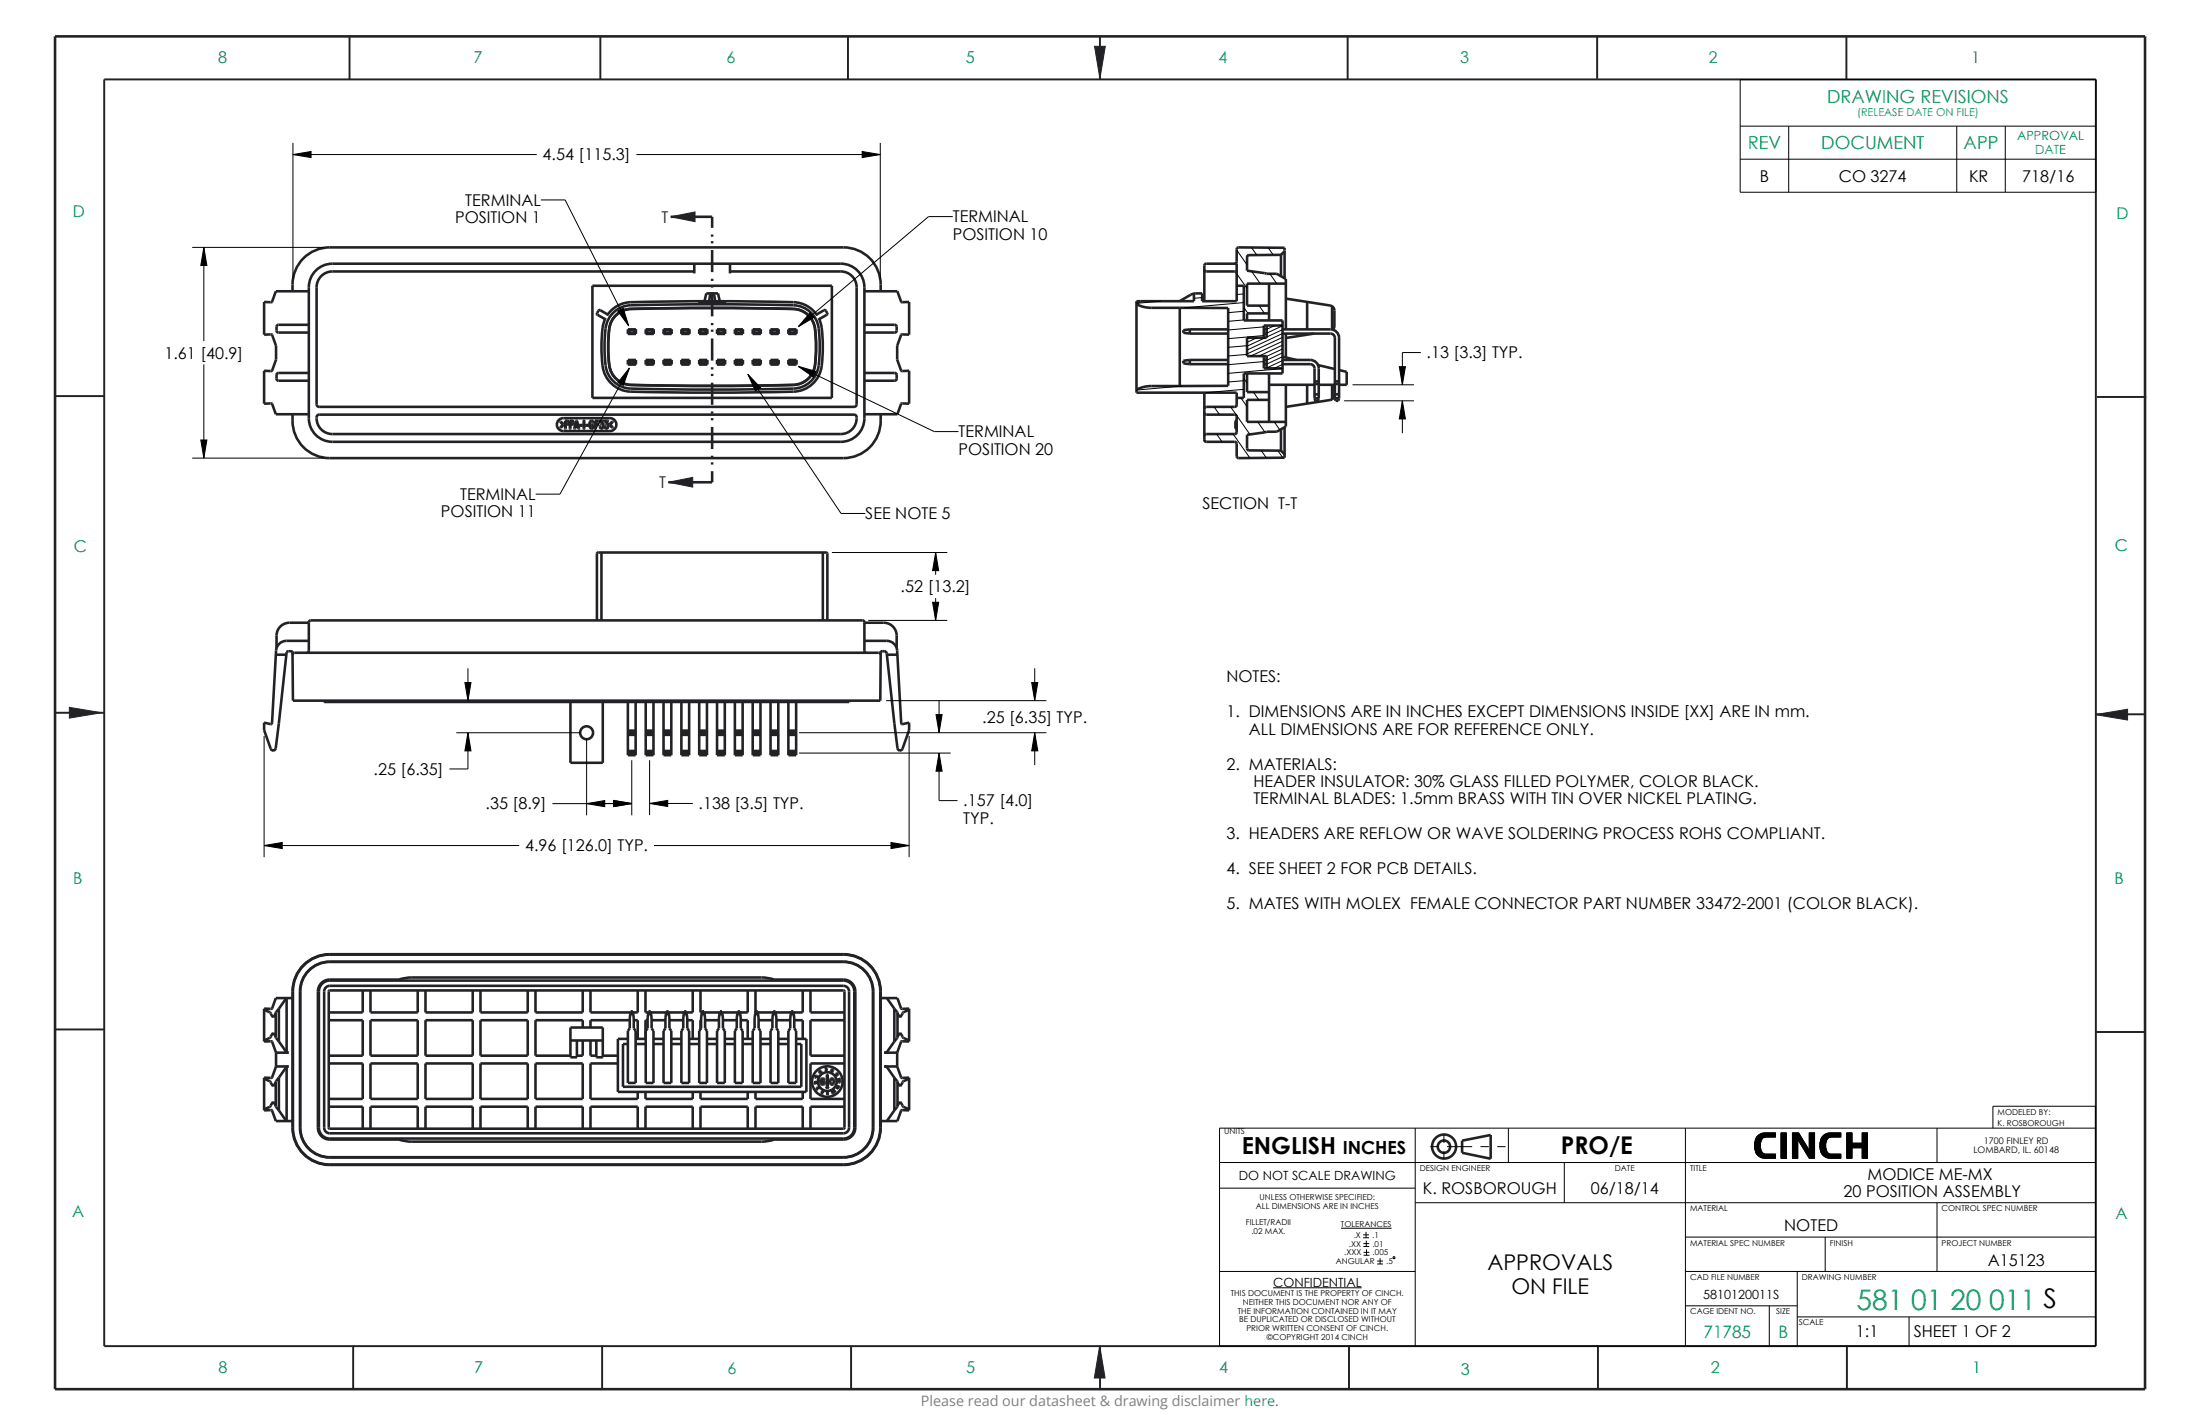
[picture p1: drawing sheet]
<svg xmlns="http://www.w3.org/2000/svg" width="432mm" height="279mm" viewBox="0 0 432 279" stroke-linecap="round" stroke-linejoin="round" font-family="sans-serif">
<path d="M131.2 94.6l4.8-.9v1.9z" fill="#222226"/>
<path d="M131.2 94.6l4.8-.9v1.9z" fill="none" stroke="#222226" stroke-width=".2"/>
<path d="M131.7 42.5l4.7-.9v1.9z" fill="#222226"/>
<path d="M131.7 42.5l4.7-.9v1.9z" fill="none" stroke="#222226" stroke-width=".2"/>
<g fill="none" stroke="#222226" stroke-width=".51">
<path d="M131.7 42.5h8.1v2.2M139.8 46v.4M139.8 47.3v.4M139.8 49v4.4M139.8 54.7v.4M139.8 56v.4M139.8 57.7v4.4M139.8 63.4v.4M139.8 64.7v.4M139.8 66.4v4.4M139.8 72.1v.4M139.8 73.4v.4"/>
<path d="M139.8 75.1v4.3M139.8 92.5v2.1h-8.6M139.8 80.7v.5M139.8 82v.5M139.8 83.8v4.3M139.8 89.4v.4M139.8 90.7v.5"/>
</g>
<path d="M13.6 138.8l6.3 1-6.3 1.1z" fill="#222226"/>
<path d="M13.6 138.8l6.3 1-6.3 1.1z" fill="none" stroke="#222226" stroke-width=".2"/>
<path d="M215.8 264l1.1 6.4h-2.1z" fill="#222226"/>
<path d="M215.8 264l1.1 6.4h-2.1z" fill="none" stroke="#222226" stroke-width=".2"/>
<path d="M411.2 140.2l6.4-1v2.1z" fill="#222226"/>
<path d="M411.2 140.2l6.4-1v2.1z" fill="none" stroke="#222226" stroke-width=".2"/>
<path d="M214.8 9.1h2.1l-1 6.3z" fill="#222226"/>
<path d="M214.8 9.1h2.1l-1 6.3z" fill="none" stroke="#222226" stroke-width=".2"/>
<g fill="none" stroke="#222226" stroke-width=".51">
<path d="M10.8 7.1h410.2v265.5h-410.2zM57.4 57.1a7.5 7.5 0 0 1 7.3-8.6h100.9a7.5 7.5 0 0 1 7.3 8.6M60.6 57.1h-6.5l-.7 2.2-1.6-.1v6.5h1.6a7.3 7.3 0 0 1 0 7.1h-1.6v6.4h1.6l.7 2.1h6.5M62.3 52.8a4.6 4.6 0 0 1 2.9-1.1h99.8a4.6 4.6 0 0 1 4.7 4.7v25.7a4.6 4.6 0 0 1-4.7 4.6h-99.8a4.6 4.6 0 0 1-4.6-4.6v-25.7a4.6 4.6 0 0 1 1.7-3.6zM116.3 56.1h47v22h-47zM136.3 53.3h-71.1a3.1 3.1 0 0 0-3.1 3.1v22.9l.3 .5h.2h105h.3l.2-.5v-22.9a3.1 3.1 0 0 0-3.1-3.1h-21.7M136.3 51.7v1.9M137.3 59.1v.4h5v-.4M139.2 59.1l.2-1.4 .4-.1 .3 .1 .3 1.4M141.3 59.1l-.4-1.5h-2.3l-.3 1.5M143.3 51.7v1.9M169.7 57.1h6.4l.8 2.2 1.5-.1v6.5h-1.5a7.3 7.3 0 0 0 0 7.1h1.5v6.4h-1.5l-.8 2.1h-6.4"/>
<path d="M223.1 59.7l.9 .4 1.5 .3h6.1M223.9 59.1l-.8 .4M234.3 57.6v1.5h-11.2v17.9h19.6v2.4l-.2 .4h-5.7l-.2 .1-.2 .3M236.4 59.1v-7.2l.4-.2h5.9v7.4h-6.8l.1-1.5h-1.3l-.8 .1-2.4 1.4M236.4 52.9l.2 .3 .2 .1h5.5l.4 .2v.1M242.7 56.1h1.4v6.8h7.6v10.4h-7.6v4.8h-1.4M249.1 55.6v7.3M251.4 50l-6.5 .1-.1 .3v2.7a27.1 27.1 0 0 0 5.8 .6l1.8 1v9.9M251.4 50l.7-.7v-.7h-9.1l-.3 .3v2.5l-.2 .3h-.2M251.4 50v4.2M252.1 49.3v5.3M252.4 58.6l8.6 1.3a1.02 1.02 0 0 1 .9 1v3.1l-.3 .7"/>
<path d="M252.4 55.6h-7.6v4.4h4.3M256.6 59.2v5.4M60.6 73.2h-5.9l-.4 .2v.2v.9l.4 .2h5.9M60.6 63.7h-5.9l-.2 .1-.2 .3v1l.4 .2h5.9M118.9 62.4a9.3 9.3 0 0 0-.8 4.4 19.3 19.3 0 0 0 .7 6.8 5.7 5.7 0 0 0 5 3.2 542.9 542.9 0 0 0 32.9-.1 5.8 5.8 0 0 0 4.7-5.7 21.9 21.9 0 0 0-.5-8.2l-.2-.4M119.1 61.9a5.7 5.7 0 0 1 4.7-2.6 580.2 580.2 0 0 1 32.6 .1 5.7 5.7 0 0 1 4 2.5M119.3 61.7l-1.5-.8-.3 .1-.3 .4 .1 .4 1.5 .8M120.2 61.5a5.1 5.1 0 0 1 3.6-1.6 550.6 550.6 0 0 1 32.8 .1 5.2 5.2 0 0 1 4.2 5.2 27.9 27.9 0 0 1-.3 7.3 5.1 5.1 0 0 1-4.8 3.7 550.6 550.6 0 0 1-32.7 0 5.2 5.2 0 0 1-4.2-5.3 27.9 27.9 0 0 1 .2-7.3l.3-.8zM121 61.7a4.4 4.4 0 0 1 2.8-1.1 542.7 542.7 0 0 1 32.7 .1 4.6 4.6 0 0 1 3.6 4.6 26.8 26.8 0 0 1-.3 7.1 4.4 4.4 0 0 1-4.1 3.1 542.6 542.6 0 0 1-32.7 0 4.6 4.6 0 0 1-3.5-4.7 26.8 26.8 0 0 1 .2-7.1l.3-.7zM121 61.8a4.4 4.4 0 0 1 2.8-1.2 543.4 543.4 0 0 1 32.7 .1 4.5 4.5 0 0 1 3.5 4.6 26.8 26.8 0 0 1-.2 7.1 4.4 4.4 0 0 1-4.1 3.1 543.4 543.4 0 0 1-32.7-.1 4.5 4.5 0 0 1-3.5-4.6 26.8 26.8 0 0 1 .3-7.1l.3-.7zM123.2 70.6h1.6v.9h-1.6zM123.2 64.6h1.6v.9h-1.6z"/>
<path d="M123.2 70.6l.3 .2M123.2 64.6l.3 .2M123.5 71.3l-.3 .2h1.6M123.5 71.3h1M123.5 70.8h1M123.5 65.3l-.3 .2h1.6M123.5 65.3h1M123.5 64.8h1M123.5 64.8v.5M123.5 70.8v.5M124.5 64.8l.3-.2v.9l-.3-.2M124.5 70.8l.3-.2v.9l-.3-.2"/>
<path d="M124.5 64.8v.5M124.5 70.8v.5M126.7 70.6h1.6v.9h-1.6zM126.7 64.6h1.6v.9h-1.6zM126.7 70.6l.3 .2M126.7 64.6l.3 .2M127 71.3l-.3 .2h1.6M127 71.3h1M127 70.8h1M127 65.3l-.3 .2h1.6M127 65.3h1M127 64.8h1"/>
<path d="M127 64.8v.5M127 70.8v.5M128 64.8l.3-.2v.9l-.3-.2M128 70.8l.3-.2v.9l-.3-.2M128 64.8v.5M128 70.8v.5M130.2 70.6h1.6v.9h-1.6zM130.2 64.6h1.6v.9h-1.6zM130.2 70.6l.3 .2M130.2 64.6l.3 .2M130.5 71.3l-.3 .2h1.6M130.5 71.3h1"/>
<path d="M130.5 70.8h1M130.5 65.3l-.3 .2h1.6M130.5 65.3h1M130.5 64.8h1M130.5 64.8v.5M130.5 70.8v.5M131.5 64.8l.3-.2v.9l-.3-.2M131.5 70.8l.3-.2v.9l-.3-.2M131.5 64.8v.5M131.5 70.8v.5M133.7 70.6h1.6v.9h-1.6zM133.7 64.6h1.6v.9h-1.6z"/>
<path d="M133.7 70.6l.3 .2M133.7 64.6l.3 .2M134 71.3l-.3 .2h1.6M134 71.3h1M134 70.8h1M134 65.3l-.3 .2h1.6M134 65.3h1M134 64.8h1M134 64.8v.5M134 70.8v.5M135 64.8l.3-.2v.9l-.3-.2M135 70.8l.3-.2v.9l-.3-.2"/>
<path d="M135 64.8v.5M135 70.8v.5M137.2 70.6h1.6v.9h-1.6zM137.2 64.6h1.6v.9h-1.6zM137.2 70.6l.3 .2M137.2 64.6l.3 .2M137.5 71.3l-.3 .2h1.6M137.5 71.3h1M137.5 70.8h1M137.5 65.3l-.3 .2h1.6M137.5 65.3h1M137.5 64.8h1"/>
<path d="M137.5 64.8v.5M137.5 70.8v.5M138.5 64.8l.3-.2v.9l-.3-.2M138.5 70.8l.3-.2v.9l-.3-.2M138.5 64.8v.5M138.5 70.8v.5M140.7 70.6h1.6v.9h-1.6zM140.7 64.6h1.6v.9h-1.6zM140.7 70.6l.3 .2M140.7 64.6l.3 .2M141 71.3l-.3 .2h1.6M141 71.3h1"/>
<path d="M141 70.8h1M141 65.3l-.3 .2h1.6M141 65.3h1M141 64.8h1M141 64.8v.5M141 70.8v.5M142 64.8l.3-.2v.9l-.3-.2M142 70.8l.3-.2v.9l-.3-.2M142 64.8v.5M142 70.8v.5M144.2 70.6h1.6v.9h-1.6zM144.2 64.6h1.6v.9h-1.6z"/>
<path d="M144.2 70.6l.3 .2M144.2 64.6l.3 .2M144.5 71.3l-.3 .2h1.6M144.5 71.3h1M144.5 70.8h1M144.5 65.3l-.3 .2h1.6M144.5 65.3h1M144.5 64.8h1M144.5 64.8v.5M144.5 70.8v.5M145.5 64.8l.3-.2v.9l-.3-.2M145.5 70.8l.3-.2v.9l-.3-.2"/>
<path d="M145.5 64.8v.5M145.5 70.8v.5M147.7 70.6h1.6v.9h-1.6zM147.7 64.6h1.6v.9h-1.6zM147.7 70.6l.3 .2M147.7 64.6l.3 .2M148 71.3l-.3 .2h1.6M148 71.3h1M148 70.8h1M148 65.3l-.3 .2h1.6M148 65.3h1M148 64.8h1"/>
<path d="M148 64.8v.5M148 70.8v.5M149 64.8l.3-.2v.9l-.3-.2M149 70.8l.3-.2v.9l-.3-.2M149 64.8v.5M149 70.8v.5M151.2 70.6h1.6v.9h-1.6zM151.2 64.6h1.6v.9h-1.6zM151.2 70.6l.3 .2M151.2 64.6l.3 .2M151.5 71.3l-.3 .2h1.6M151.5 71.3h1"/>
<path d="M151.5 70.8h1M151.5 65.3l-.3 .2h1.6M151.5 65.3h1M151.5 64.8h1M151.5 64.8v.5M151.5 70.8v.5M152.5 64.8l.3-.2v.9l-.3-.2M152.5 70.8l.3-.2v.9l-.3-.2M152.5 64.8v.5M152.5 70.8v.5M154.7 70.6h1.6v.9h-1.6zM154.7 64.6h1.6v.9h-1.6z"/>
<path d="M154.7 70.6l.3 .2M154.7 64.6l.3 .2M155 71.3l-.3 .2h1.6M155 71.3h1M155 70.8h1M155 65.3l-.3 .2h1.6M155 65.3h1M155 64.8h1M155 64.8v.5M155 70.8v.5M156 64.8l.3-.2v.9l-.3-.2M156 70.8l.3-.2v.9l-.3-.2"/>
<path d="M156 64.8v.5M156 70.8v.5M160.3 61.7l1.4-.8 .4 .1 .3 .4-.1 .4-1.5 .8M169.7 73.2h5.9l.3 .2 .1 .2-.1 .9-.3 .2h-5.9M169.7 63.7h5.9l.2 .1 .2 .3-.1 1-.3 .2h-5.9M231.6 75.7l-6.1 .1-1.5 .3-.9 .3M231.6 60.4v15.3M231.6 60.4h9.5v15.3h-9.5M233.5 71.5h7.6M233.5 70.6h7.6M233.5 65.5h7.6M233.5 64.6h7.6"/>
<path d="M233.5 64.6l-1.2 .2v.5l1.2 .2M233.5 70.6l-1.2 .2v.5l1.2 .2M233.5 64.6v.9M233.5 70.6v.9M236.4 77v9.5l.4 .2h5.7l.2 .4v2.4l.3 .4 9.1-.1v-6M244.8 73.3v3.6h4.3M248.1 71.5h.5M248.1 70.6h.5M248.1 65.5h.5M248.1 64.6h.5M248.1 69.9v2.4h3.6M248.6 63.9v2.4h-3.8v3.6h3.8v2.4"/>
<path d="M249.1 78.5h-4.3v4.3h7.6M249.1 75.5h8.9M249.1 61.5h-4.3v1.4M249.1 73.3v9.5M251.7 70l2.7 .6M251.7 63.9h-3.6v2.4M251.7 70.6h5.5a1.67 1.67 0 0 1 1.6 1.7v5.8M251.7 64.6h9.4a1.67 1.67 0 0 1 1.7 1.7v11.8M251.7 71.5h5.5a.85 .85 0 0 1 .8 .8v5.8M251.7 65.5h9.4a.85 .85 0 0 1 .9 .8v11.8M252.4 75.5v8.2l-1.8 1a27.1 27.1 0 0 0-5.8 .6v2.7l.1 .3 6.5 .1M252.4 65.5v4.6"/>
<path d="M256.6 65.5v.2M256.6 75.5v3.7M257.9 65.5l-5.5 .8M258 78.1l.2 .5h.5l.1-.5M258 78.1h.8M258 77.4h.8M258 75.3h.8M258 74.8h.8M258.7 71.6l3.3 .8M258.8 75.5h3.2M261.5 60.1v4.6M261.5 75.5v2.8"/>
<path d="M261.9 75.5v2a1.02 1.02 0 0 1-.9 1l-8.6 1.3M262 78.1l.1 .5h.6l.1-.5M262 78.1h.8M262 77.4h.8M262 75.3h.8M262 74.8h.8M262.8 72.6l1.5 .4v2.5h-1.5M57.4 81.3a7.5 7.5 0 0 0 7.3 8.6h100.9a7.5 7.5 0 0 0 7.3-8.6M62.2 81.6l.4-.2h105a.56 .56 0 0 1 .5 .7 3.1 3.1 0 0 1-3.1 3.1h-99.8a3 3 0 0 1-3-3.6zM109.5 82.6l.7-.5 .4-.1h9.1a1.27 1.27 0 0 1 1.3 1.3 1.27 1.27 0 0 1-1.3 1.3h-9.1a1.27 1.27 0 0 1-1.2-.7 1.27 1.27 0 0 1 .1-1.3zM110 83.9h.1M110 82.7l.5 .6-.5 .6"/>
<path d="M110 82.7h.1M110 82.7l.6 .6-.6 .7M110.9 82.5l.6 .1 .1 .3-.1 .4h-.5v.8zM111 82.7h.5v.4l-.5 .1zM111.8 82.5l.6 .1 .2 .3-.2 .4h-.5v.8zM111.9 82.7h.5v.4l-.5 .1zM112.7 84h.1M113.1 82.5l.5 1.6-.1-.3h-.6l-.2 .3zM113.2 82.7l.2 1h-.5zM113.8 83.4l.5 .1h-.5zM114.6 82.6v1.5zM115 83.4l.5 .1h-.5z"/>
<path d="M115.9 82.6l.3-.1 .2 .3-.3-.1-.2 .2-.1 .5 .1 .4 .2 .2 .2-.2 .1-.3h-.3v-.2h.4v.2a.42 .42 0 0 1-.4 .6 .42 .42 0 0 1-.4-.6zM116.8 82.6h.7l-.6 .1v.5h.5l-.5 .1-.1 .8zM117.7 83.7h.1M117.8 82.6h.6l-.3 .4a.5 .5 0 0 1 .4 .6 .5 .5 0 0 1-.7 .4l-.1-.3 .4 .2 .2-.4-.1-.3-.3-.1 .3-.4h-.4zM118.7 83.7h.1M118.7 82.6h.6l-.3 .4a.5 .5 0 0 1 .5 .6 .5 .5 0 0 1-.7 .4l-.1-.3 .4 .2 .2-.4-.1-.3-.3-.1 .2-.4h-.3zM120.2 82.7l.1 .1-.5 .5 .4 .7-.6-.7zM236.4 81l.2 .3 .2 .1h5.5h.2l.2 .3v3.1l-.2 .3-5.7 .1h-.2l-.2 .3M242.5 83.3h.2M242.5 82.7h.2M242.5 84h.2M242.7 82.5h-.2v1.6h.2"/>
<path d="M251.4 88.4l.7 .9M251.4 84.2v4.2M118 108.4v13.3M161.5 108.4v13.3M54.1 128.5h2.1M57.4 128.5l.1-.3 .3-.1h114.7l.2 .1 .2 .3M60.2 128.1l.2-.1 .2-.3v-5.6l.1-.2 .3-.2h108.3l.3 .2 .1 .2v5.6v.2l.3 .2M60.6 125.7h-4.4a2.03 2.03 0 0 0-2 2l-.8 14.1-.3 .3-1.3-.3v1.5l1.3 3.6a.51 .51 0 0 0 .6 .4 .51 .51 0 0 0 .4-.5l2.2-18.8 .4-.2h.6l.1 .3 .1 9.4h115.3l.1-9.4 .1-.3h.5l.5 .2v.2l2.2 18.6a.51 .51 0 0 0 .4 .5 .51 .51 0 0 0 .5-.4l1.3-3.6v-1.5l-1.2 .3-.3-.3-.8-14.1a2.03 2.03 0 0 0-2-2h-4.4M60.6 122.2h-3.8a2.54 2.54 0 0 0-2.5 2.5v2.5M63.5 137.5l.1 .2h103l.2-.2M112 137.7v12h6.3v-12M117.2 121.7v-13l.2-.3h44.7l.3 .3v13"/>
<path d="M123.2 137.7v10.5h1.6v-10.5M126.7 137.7v10.5h1.6v-10.5M130.2 137.7v10.5h1.6v-10.5M133.7 137.7v10.5h1.6v-10.5M137.2 137.7v10.5h1.6v-10.5M140.7 137.7v10.5h1.6v-10.5M144.2 137.7v10.5h1.6v-10.5M147.7 137.7v10.5h1.6v-10.5M151.2 137.7v10.5h1.6v-10.5M154.7 137.7v10.5h1.6v-10.5M169.7 122.2h3.8a2.54 2.54 0 0 1 2.5 2.5v2.5M174.1 128.5h2"/>
<path d="M123.2 147.3h1.6M123.2 144.2h1.6M123.2 143.4h1.6M123.6 143.4v.8M123.6 147.3v.9M123.8 148h.4M123.8 147.5h.4M123.8 144h.4M123.8 143.5h.4M123.8 147.5l-.1-.2v.9l.1-.2M123.8 143.5l-.1-.1v.8l.1-.2M123.8 143.5v.5"/>
<path d="M123.8 147.5v.5M124.2 147.5l.1-.2v.9l-.1-.2M124.2 143.5l.1-.1v.8l-.1-.2M124.2 143.5v.5M124.2 147.5v.5M124.4 143.4v.8M124.4 147.3v.9M126.7 147.3h1.6M126.7 144.2h1.6M126.7 143.4h1.6M127.1 143.4v.8M127.1 147.3v.9"/>
<path d="M127.3 148h.4M127.3 147.5h.4M127.3 144h.4M127.3 143.5h.4M127.3 147.5l-.1-.2v.9l.1-.2M127.3 143.5l-.1-.1v.8l.1-.2M127.3 143.5v.5M127.3 147.5v.5M127.7 147.5l.1-.2v.9l-.1-.2M127.7 143.5l.1-.1v.8l-.1-.2M127.7 143.5v.5M127.7 147.5v.5"/>
<path d="M127.9 143.4v.8M127.9 147.3v.9M130.2 147.3h1.6M130.2 144.2h1.6M130.2 143.4h1.6M130.6 143.4v.8M130.6 147.3v.9M130.8 148h.4M130.8 147.5h.4M130.8 144h.4M130.8 143.5h.4M130.8 147.5l-.1-.2v.9l.1-.2"/>
<path d="M130.8 143.5l-.1-.1v.8l.1-.2M130.8 143.5v.5M130.8 147.5v.5M131.2 147.5l.1-.2v.9l-.1-.2M131.2 143.5l.1-.1v.8l-.1-.2M131.2 143.5v.5M131.2 147.5v.5M131.4 143.4v.8M131.4 147.3v.9M133.7 147.3h1.6M133.7 144.2h1.6M133.7 143.4h1.6"/>
<path d="M134.1 143.4v.8M134.1 147.3v.9M134.3 148h.4M134.3 147.5h.4M134.3 144h.4M134.3 143.5h.4M134.3 147.5l-.1-.2v.9l.1-.2M134.3 143.5l-.1-.1v.8l.1-.2M134.3 143.5v.5M134.3 147.5v.5M134.7 147.5l.1-.2v.9l-.1-.2M134.7 143.5l.1-.1v.8l-.1-.2"/>
<path d="M134.7 143.5v.5M134.7 147.5v.5M134.9 143.4v.8M134.9 147.3v.9M137.2 147.3h1.6M137.2 144.2h1.6M137.2 143.4h1.6M137.6 143.4v.8M137.6 147.3v.9M137.8 148h.4M137.8 147.5h.4M137.8 144h.4"/>
<path d="M137.8 143.5h.4M137.8 147.5l-.1-.2v.9l.1-.2M137.8 143.5l-.1-.1v.8l.1-.2M137.8 143.5v.5M137.8 147.5v.5M138.2 147.5l.1-.2v.9l-.1-.2M138.2 143.5l.1-.1v.8l-.1-.2M138.2 143.5v.5M138.2 147.5v.5M138.4 143.4v.8M138.4 147.3v.9M140.7 147.3h1.6"/>
<path d="M140.7 144.2h1.6M140.7 143.4h1.6M141.1 143.4v.8M141.1 147.3v.9M141.3 148h.4M141.3 147.5h.4M141.3 144h.4M141.3 143.5h.4M141.3 147.5l-.1-.2v.9l.1-.2M141.3 143.5l-.1-.1v.8l.1-.2M141.3 143.5v.5M141.3 147.5v.5"/>
<path d="M141.7 147.5l.1-.2v.9l-.1-.2M141.7 143.5l.1-.1v.8l-.1-.2M141.7 143.5v.5M141.7 147.5v.5M141.9 143.4v.8M141.9 147.3v.9M144.2 147.3h1.6M144.2 144.2h1.6M144.2 143.4h1.6M144.6 143.4v.8M144.6 147.3v.9M144.8 148h.4"/>
<path d="M144.8 147.5h.4M144.8 144h.4M144.8 143.5h.4M144.8 147.5l-.1-.2v.9l.1-.2M144.8 143.5l-.1-.1v.8l.1-.2M144.8 143.5v.5M144.8 147.5v.5M145.2 147.5l.1-.2v.9l-.1-.2M145.2 143.5l.1-.1v.8l-.1-.2M145.2 143.5v.5M145.2 147.5v.5M145.4 143.4v.8"/>
<path d="M145.4 147.3v.9M147.7 147.3h1.6M147.7 144.2h1.6M147.7 143.4h1.6M148.1 143.4v.8M148.1 147.3v.9M148.3 148h.4M148.3 147.5h.4M148.3 144h.4M148.3 143.5h.4M148.3 147.5l-.1-.2v.9l.1-.2M148.3 143.5l-.1-.1v.8l.1-.2"/>
<path d="M148.3 143.5v.5M148.3 147.5v.5M148.7 147.5l.1-.2v.9l-.1-.2M148.7 143.5l.1-.1v.8l-.1-.2M148.7 143.5v.5M148.7 147.5v.5M148.9 143.4v.8M148.9 147.3v.9M151.2 147.3h1.6M151.2 144.2h1.6M151.2 143.4h1.6M151.6 143.4v.8"/>
<path d="M151.6 147.3v.9M151.8 148h.4M151.8 147.5h.4M151.8 144h.4M151.8 143.5h.4M151.8 147.5l-.1-.2v.9l.1-.2M151.8 143.5l-.1-.1v.8l.1-.2M151.8 143.5v.5M151.8 147.5v.5M152.2 147.5l.1-.2v.9l-.1-.2M152.2 143.5l.1-.1v.8l-.1-.2M152.2 143.5v.5"/>
<path d="M152.2 147.5v.5M152.4 143.4v.8M152.4 147.3v.9M154.7 147.3h1.6M154.7 144.2h1.6M154.7 143.4h1.6M155.1 143.4v.8M155.1 147.3v.9M155.3 148h.4M155.3 147.5h.4M155.3 144h.4M155.3 143.5h.4"/>
<path d="M155.3 147.5l-.1-.2v.9l.1-.2M155.3 143.5l-.1-.1v.8l.1-.2M155.3 143.5v.5M155.3 147.5v.5M155.7 147.5l.1-.2v.9l-.1-.2M155.7 143.5l.1-.1v.8l-.1-.2M155.7 143.5v.5M155.7 147.5v.5M155.9 143.4v.8M155.9 147.3v.9M51.8 198.1l1.2 .6 .6 .9 .5-.8M54.1 198.8v4.7"/>
<path d="M54.7 197.9l-.6 .9M54.7 197.9v6.4M56.2 195.8l-1.5 2.1M56.3 195.8v10.7M57.4 195.8h-3.3l-.7 2.1h-1.6v6.5l1.6-.1 .8 2.2M59.6 189.4a7.3 7.3 0 0 1 5.1-2.2h100.9a7.3 7.3 0 0 1 7.3 7.3v26.8a7.3 7.3 0 0 1-7.3 7.3h-100.9a7.3 7.3 0 0 1-7.3-7.3v-26.8a7.3 7.3 0 0 1 2.2-5.1zM60 189.1a7.2 7.2 0 0 1 4.7-1.8h100.9a7.2 7.2 0 0 1 7.2 7.2v26.8a7.2 7.2 0 0 1-7.2 7.2h-100.9a7.2 7.2 0 0 1-7.2-7.2v-26.8a7.2 7.2 0 0 1 2.5-5.4zM60.6 190.4a5.8 5.8 0 0 1 4.1-1.7h100.9a5.8 5.8 0 0 1 5.8 5.8v26.8a5.8 5.8 0 0 1-5.8 5.8h-100.9a5.8 5.8 0 0 1-5.8-5.8v-26.8a5.8 5.8 0 0 1 1.7-4.1zM60.6 190.4a5.8 5.8 0 0 1 4.1-1.7h100.9a5.8 5.8 0 0 1 5.7 5.8v26.8a5.8 5.8 0 0 1-5.7 5.8h-100.9a5.8 5.8 0 0 1-5.8-5.8v-26.8a5.8 5.8 0 0 1 1.7-4.1zM63.2 193l1-.5 .5-.1h100.9a2.12 2.12 0 0 1 2.1 2.1v26.8a2.12 2.12 0 0 1-2.1 2.1h-100.9a2.12 2.12 0 0 1-2.1-2.1v-26.8l.1-.5zM63.8 193.9l.6-.4 .3-.1h100.9a1.09 1.09 0 0 1 1 1.1v26.8a1.09 1.09 0 0 1-1 1.1h-100.9a1.09 1.09 0 0 1-1.1-1.1v-26.8zM64.6 194.4l101-.1 .1 .2v26.8l-.1 .2h-100.9l-.2-.2z"/>
<path d="M71.2 194.3v4.3h-6.7M72.7 194.3v4.3h9.3v-4.3M78.3 192.2h-13.6a2.32 2.32 0 0 0-2.3 2.3v26.8a2.32 2.32 0 0 0 2.3 2.3h13.6M78.3 192.2l1-.3 1.5-.1h68.6l1.6 .1 1 .3M78.3 192.2v.2M83.5 194.3v4.3h9.3v-4.3M94.3 194.3v4.3h9.3v-4.3M105.1 194.3v4.3h9.3v-4.3M115.9 194.3v4.3h7.9M123.7 199l-.1 2.8-.4 .5v10.2h1.6v-10.2l-.4-.5-.1-2.8M123.7 199l.1-.5h.4l.1 .5M123.7 199h.6"/>
<path d="M125.2 194.3v4.3h-1M126.7 194.3v4.3h.6M127.2 199l-.1 2.8-.4 .5v10.2h1.6v-10.2l-.4-.5-.1-2.8M127.2 199h.6M127.2 199l.1-.5h.4l.1 .5M127.7 198.6h3.1M130.7 199l-.1 2.8-.4 .5v10.2h1.6v-10.2l-.4-.5-.1-2.8M130.7 199h.6M130.7 199l.1-.5h.4l.1 .5M131.2 198.6h3.1M134.2 199l-.1 2.8-.4 .5v10.2h1.6v-10.2l-.4-.5-.1-2.8M134.2 199h.6"/>
<path d="M134.2 199l.1-.5h.4l.1 .5M136 194.3v4.3h-1.3M137.5 194.3v4.3h.3M137.7 199l-.1 2.8-.4 .5v10.2h1.6v-10.2l-.4-.5-.1-2.8M137.7 199h.6M137.7 199l.1-.5h.4l.1 .5M138.2 198.6h3.1M141.2 199l-.1 2.8-.4 .5v10.2h1.6v-10.2l-.4-.5-.1-2.8M141.2 199h.6M141.2 199l.1-.5h.4l.1 .5M141.7 198.6h3.1M144.7 199l-.1 2.8-.4 .5v10.2h1.6v-10.2l-.4-.5-.1-2.8"/>
<path d="M144.7 199h.6M144.7 199l.1-.5h.4l.1 .5M146.8 194.3v4.3h-1.6M148.2 199l-.1 2.8-.4 .5v10.2h1.6v-10.2l-.4-.5-.1-2.8M148.2 199h.6M148.2 199l.1-.5h.4l.1 .5M148.3 194.3v4.3M148.7 198.6h3.1M151.7 199l-.1 2.8-.4 .5v10.2h1.6v-10.2l-.4-.5-.1-2.8M151.7 199h.6M151.7 199l.1-.5h.4l.1 .5M152 192.2l-.1 .2"/>
<path d="M152 192.2h13.6a2.32 2.32 0 0 1 2.3 2.3v26.8a2.32 2.32 0 0 1-2.3 2.3h-13.6M152.2 198.6h3.1M155.2 199l-.1 2.8-.4 .5v10.2h1.6v-10.2l-.4-.5-.1-2.8M155.2 199h.6M155.2 199l.1-.5h.4l.1 .5M157.6 194.3v4.3h-1.9M159.1 194.3v4.3h6.6M172.9 195.8h3.2l.8 2.1h1.5v6.5l-1.5-.1-.8 2.2M174.1 195.8l1.4 2.1M175.5 197.9l.7 .9M175.5 197.9v6.4M176.2 198.8v4.7"/>
<path d="M178.4 198.1l-1.1 .6-.6 .9-.5-.8M51.8 211.7l1.2 .5 .6 .9 .5-.8M54.1 203.5l.6 .8M54.1 217l.6 .9M54.1 203.5l-.5-.9-.6 1-1.2 .5M54.1 217l-.5-.8-.6 .9-1.2 .6M54.1 212.3v4.7M54.2 209.2l-.8 2.3-1.6-.1v6.5l1.6-.1 .7 2.2h3.3M54.2 209.2h2.5l-.4 .1M54.2 206.5v2.7M54.7 211.4l-.6 .9M54.7 211.4v6.5"/>
<path d="M54.7 217.9l1.5 2.1M54.7 204.3l1.6 2.2M56.3 206.5h.4h-2.5M56.3 209.3v10.7M56.3 209.3l-1.6 2.1M64.5 200.2h6.7v6.9h-6.7M64.5 208.7h6.7v6.9h-6.7M64.5 217.1h6.7v4.4M72.7 200.2h9.3v6.9h-9.3zM72.7 208.7h9.3v6.9h-9.3zM83.5 200.2h9.3v6.9h-9.3zM83.5 208.7h9.3v6.9h-9.3z"/>
<path d="M94.3 200.2h9.3v6.9h-9.3zM94.3 208.7h9.3v6.9h-9.3zM105.1 208.7h9.3v6.9h-9.3zM112 204.1h6.3M113.2 204.1v3.4h-1.2v-5.9h6.3v5.9h-1.3v-3.4M114.4 201.6v-1.4h-9.3v6.9h6.9M114.4 204.1v3h-1.2M115.9 204.1v3h1.1M118.3 207.1h3M121.3 208.7h-5.4v6.9h9.3v-1.4M123.2 203.8h-1.9v10.4h37v-10.4h-2M123.2 204.8h-.9v8.4h35v-8.4h-1"/>
<path d="M123.6 200.2h-7.7v1.4M124.4 200.2h.8v3.6M124.8 204.8h1.9M124.8 203.8h1.9M126.7 214.2v1.4h9.3v-1.4M127.1 200.2h-.4v3.6M127.9 200.2h2.7M128.3 204.8h1.9M128.3 203.8h1.9M131.4 200.2h2.7M131.8 204.8h1.9M131.8 203.8h1.9"/>
<path d="M134.9 200.2h1.1v3.6M135.3 204.8h1.9M135.3 203.8h1.9M137.5 214.2v1.4h9.3v-1.4M137.6 200.2h-.1v1.7M138.4 200.2h2.7M138.8 204.8h1.9M138.8 203.8h1.9M141.9 200.2h2.7M142.3 204.8h1.9M142.3 203.8h1.9M145.4 200.2h1.4v3.6"/>
<path d="M145.8 204.8h1.9M145.8 203.8h1.9M148.3 214.2v1.4h9.3v-1.4M148.9 200.2h2.7M149.3 204.8h1.9M149.3 203.8h1.9M152.4 200.2h2.7M152.8 204.8h1.9M152.8 203.8h1.9M155.9 200.2h1.7v3.6M159.8 212.4l.4-.2 .2 .2h-.2l-.1 .3zM159.9 212.4h.2v.2z"/>
<path d="M160.1 211l-.1 .3 .2 .1v-.3h.3l-.2 .1-.1 .2-.3-.1zM160.3 213.7v.1M160.3 213.5v.2M160.3 213.5h.1M160.3 213.6l.2 .2h-.2M160.3 213.5l.2 .1M160.3 213.5v.1M160.5 211.1v.2l-.2 .2zM160.5 213.6h.1M160.5 213.4v.2M160.6 213.4h-.1M160.6 213.4l.1 .1"/>
<path d="M160.6 213.3l-.3 .2M160.6 213.3h.1M160.6 213.3l.2 .3M160.7 213.5v.1M160.7 213.6v.1M160.8 213.6l-.1 .1M160.8 210.1h.3l-.3 .1 .1 .2a.21 .21 0 0 1 .3-.1 .21 .21 0 0 1 0 .4 .21 .21 0 0 1-.3-.2zM160.9 210.4h.1M160.9 210.4l.1 .1M161.1 211.7l.5-.1 .3 .3a.45 .45 0 0 0-.8 .1v.2a.46 .46 0 0 1 .7 0 .46 .46 0 0 1-.2 .7 .46 .46 0 0 1-.6-.4zM161.2 214.4v.1M161.2 214.4l.4-.2-.2-.2 .3 .1-.5 .4"/>
<path d="M161.2 214.4h.1M161.2 214.5h.1M161.3 214.5l.2 .1-.3-.1M161.9 209.6h.4l-.2 .6 .1-.5zM162.3 210.8h.2v2.4h.1l-.2 .4-.3-.4h.2zM162.4 214.2v.6zM163 211.7a.57 .57 0 0 1 .8 .5 .57 .57 0 0 1-.8 .5 .81 .81 0 0 1 0-1zM163.1 210.1h.1M163.1 211.8a.44 .44 0 0 1 .6 .4 .44 .44 0 0 1-.6 .4l-.1-.3zM163.2 210a.17 .17 0 0 1 .1-.2 .17 .17 0 0 1 .2 .1 .17 .17 0 0 1-.1 .2v.2l-.1 .1-.2-.3M163.2 210h.1M163.2 210l-.1 .1"/>
<path d="M163.3 214.4l.1 .2 .2-.1M163.3 214.4l.1-.4-.3 .1 .4-.2-.1 .6 .2-.1M163.3 214.4h.1M163.4 210.2v.1M163.5 210h.1M163.5 213.9l.5 .4zM163.6 214.4l.1 .1M163.6 214.4h.1M163.7 214.5h-.1M164 210.8l.1 .2 .2-.1a.21 .21 0 0 1-.1-.3 .21 .21 0 0 1 .4 0 .21 .21 0 0 1-.2 .3l-.3 .1zM164.1 211h.1M164.1 213.3l.5 .2v.1z"/>
<path d="M164.2 213.1l.5 .1v.2zM164.4 211.8l.4-.2 .2 .2zM164.5 210.8h-.1M164.6 212.4h.1M165.7 217.1h-6.6v4.4M165.7 208.7h-6.6v6.9h6.6M165.7 200.2h-6.6v6.9h6.6M175.5 204.3l-1.5 2.2h-.5h2.6M175.5 211.4l.7 .9M175.5 217.9l-1.4 2.1M175.5 211.4v6.5M176.1 209.2l.8 2.3 1.5-.1v6.5l-1.5-.1-.8 2.2h-3.2"/>
<path d="M176.1 209.2h-2.6l.5 .1 1.5 2.1M176.1 206.5v2.7M176.2 203.5l.5-.9 .6 1 1.1 .5M176.2 217l.5-.8 .6 .9 1.1 .6M176.2 203.5l-.7 .8M176.2 217l-.7 .9M176.2 212.3v4.7M178.4 211.7l-1.1 .5-.6 .9-.5-.8M72.7 221.5v-4.4h9.3v4.4M78.3 223.6l1 .3 1.5 .1h68.6l1.6-.1 1-.3M78.3 223.4v.2M83.5 221.5v-4.4h9.3v4.4"/>
<path d="M94.3 221.5v-4.4h9.3v4.4M105.1 221.5v-4.4h9.3v4.4M115.9 221.5v-4.4h9.3v4.4M126.7 221.5v-4.4h9.3v4.4M137.5 221.5v-4.4h9.3v4.4M148.3 221.5v-4.4h9.3v4.4M151.9 223.4l.1 .2M287 223.8l5.6-1.1v4.7l-5.6-1.2z"/>
<circle cx="115.1" cy="143.8" r="1.27"/>
<circle cx="161.1" cy="210.4" r=".14"/>
<circle cx="161.5" cy="212.4" r=".31"/>
<circle cx="162.4" cy="212.2" r="3"/>
<circle cx="162.4" cy="212.2" r="1.84"/>
<circle cx="163.3" cy="210.2" r=".13"/>
<circle cx="163.4" cy="210" r=".12"/>
<circle cx="164.3" cy="210.7" r=".14"/>
<circle cx="164.7" cy="212.2" r=".2"/>
<circle cx="164.7" cy="212.2" r=".26"/>
<circle cx="283.4" cy="225" r="1.22"/>
<circle cx="283.4" cy="225" r="2.36"/>
</g>
<path d="M280.7 225h14.8M283.4 222.6v4.7" fill="none" stroke="#000" stroke-width=".2" stroke-dasharray="1.6 1.6 4.9 1.6" stroke-linecap="butt"/>
<g fill="none" stroke="#000" stroke-width=".2">
<path d="M341.5 15.6h69.9v22.1h-69.9zM57.5 30.3l3.6-.6v1.2zM57.5 28v26.7M57.5 30.3h47.9M124.9 30.3h47.9M169.2 29.7l3.6 .6-3.6 .6zM172.8 28v26.7M341.5 24.7h69.9M341.5 31.2h69.9M351.1 24.7v13M384.1 24.7v13M393.6 24.7v13"/>
<path d="M37.7 48.5h25.9M40 48.5l.6 3.6h-1.2zM40 48.5v18.4M227.9 59.1l-4.8 .4M235.9 58.4l-1.6 .1M242.7 53.7l2.1 2.9M242.7 49.1l2.1 2.9M243 56.1h-.3M244.1 59.4l-11.7 1M244.1 57.7l-1.4 .1M245.6 48.6l1.1 1.4M245.7 53.2l1.6 2.4"/>
<path d="M247.1 60l1.1 1.5M248.9 48.6l1 1.4M249.2 53.7l1.4 1.9M40 71.5v18.4M232.1 75.7l-9 .8M238.3 79.8l1.1 1.6M241.5 79.8l3.8 5.4M243.6 78.1l1.2 1.7M244.1 76.4l-7.5 .6M244.1 74.7l-3 .3M244.1 74.2l.7 .9M244.1 60.3l.8 1.2"/>
<path d="M244.1 62.8l-3 .2M244.1 61.1l-3 .2M244.8 69.5l-3.7 .4M244.8 67.8l-3.7 .4M245.1 66.3l-.3 .1M246 76.9l1.1 1.6M246.7 66.3l-1.9 .9M248.1 70.9l-7 .7M248.1 65.8l-7 .6M248.1 64.1l-7 .6M248.3 66.3l-3.5 1.6M250.2 63.9l-1.6 .7"/>
<path d="M251.7 72.3l-10.6 1M251.7 63.8l-.6 .1M251.7 63.9l-3.1 1.5M251.7 64.7l-3.1 1.4M251.7 65.4l-6.9 3.3M251.7 66.2l-6.9 3.2M251.7 67l-6.2 2.9M251.7 67.7l-4.6 2.2M251.7 68.5l-3.1 1.4M251.7 69.2l-3.1 1.5M251.7 70l-3.1 1.4M251.7 70.7l-3.1 1.5"/>
<path d="M251.7 71.5l-1.6 .8M251.7 72.3h.1M263.8 78.6h13.7M265.5 75.5h12M274.6 71.9h1.2l-.6 3.6zM275.2 78.6l.6 3.6h-1.2zM275.2 78.6v6.4M278.9 69.2h-3.7v6.3M37.7 89.9h25.9M39.4 86.3h1.2l-.6 3.6zM236.4 86.4l.2 .2M238.8 85.2l1 1.5"/>
<path d="M242 85.2l3.3 4.7M246.9 82.8l1.4 2M247.5 88.4l1.1 1.4M250.1 82.8l1.1 1.6M250.8 88.4l1 1.4M163.3 108.4h22.6M183 118.2h1.2l-.6 3.5zM183.6 108.4l.6 3.6h-1.2zM183.6 108.4v4.4M183.6 117.4v4.3M91.2 133.9h1.2l-.6 3.6zM91.8 131.1v6.4"/>
<path d="M170.4 121.7h15.5M173.9 137.5h31.5M184.3 137.4v6.4M202.5 133.9h1.2l-.6 3.6zM203.1 131.1v6.4M51.8 144.4v23.8M89.6 143.8h24.4M91.8 143.8l.6 3.5h-1.2zM91.8 143.8v7.1h-3.6M108.4 157.7h15.6M115.1 157.7l3.6-.6v1.2zM115.1 144.9v15.1"/>
<path d="M120.4 157.1l3.6 .6-3.6 .6zM120.4 157l3.6 .6-3.6 .6zM124 149.2v10.8M127.5 157.6l3.6-.6v1.2zM127.5 157.6h8.5M127.5 149.2v10.7M156.8 147.8h29.8M156.8 143.8h48.6M178.4 144.4v23.8M183.7 140.2h1.2l-.6 3.6zM184.3 147.8l.6 3.5h-1.2zM184.3 147.8v9.3h3.6"/>
<path d="M203.1 143.8l.6 3.5h-1.2zM203.1 143.8v6.3M51.8 165.9l3.6-.6v1.2zM51.8 165.9h50.1M128.4 165.9h50M174.9 165.3l3.5 .6-3.5 .6zM239.4 233.1h38.4M239.4 228.1h171.9M277.8 236h133.5M277.8 221.4v42.7M296.1 221.4v6.7M307 228.1v7.9"/>
<path d="M330.8 221.4v42.7M344.4 225l1.1-.2 .1 .6-1.1 .1zM344.4 224.2l1.2-.2-.1 .8-1.1 .2zM344.5 225.5l1.1-.1 .2 .6-1.2 .1zM344.6 223.6l1.2-.2-.2 .6-1.2 .2zM344.6 226.1l1.2-.1 .1 .2-1.2 .1zM344.6 223.4l1.4-.1-.2 .1-1.2 .2zM344.7 226.3l1.2-.1 .2 .1-1.3 .1zM344.7 223.3l1.6-.2-1.7 .3zM344.8 226.4l1.3-.1 .2 .1-1.4 .2zM344.8 223.1h1.8l-1.9 .2zM344.9 226.6l3.6-.1v.8l-2.5-.1-.6-.2z"/>
<path d="M344.9 222.9a1.93 1.93 0 0 1 1.4-.6h2.2v.8h-1.9a1.37 1.37 0 0 0-1.1 1.7 1.37 1.37 0 0 0 1.1 1.7h1.9v.8h-2.2a2.28 2.28 0 0 1-1.9-2.9l.2-.8zM345 222.9l.5-.4 .6-.2h2.4v.8h-3.7zM349.6 222.3h1v5h-1zM351.8 222.3h1.2l2.1 3.4 1-3.4v5h-1l-2.3-3.8v3.8h-1zM351.8 222.3h1.2l2.1 3.4v-3.4h1v5h-1l-2.3-3.8v3.8h-1zM355.1 222.3h1l-1 3.4zM357.2 225l1.1-.2 .1 .6-1.1 .1zM357.2 224.2l1.2-.2-.1 .8-1.1 .2zM357.3 225.5l1.1-.1 .2 .6-1.2 .1zM357.4 223.6l1.3-.2-.3 .6-1.2 .2zM357.4 226.1l1.2-.1 .1 .2-1.2 .1zM357.4 223.4l1.4-.1-.1 .1-1.3 .2z"/>
<path d="M357.5 226.3l1.2-.1 .2 .1-1.3 .1zM357.5 223.3l1.6-.2-1.7 .3zM357.6 226.4l1.3-.1 .2 .1-1.4 .2zM357.6 223.1h1.8l-1.9 .2zM357.7 226.6l3.6-.1v.8l-2.5-.1-.6-.2zM357.8 222.9a1.93 1.93 0 0 1 1.3-.6h2.2v.8h-1.9a1.37 1.37 0 0 0-1.1 1.7 1.37 1.37 0 0 0 1.1 1.7h1.9v.8h-2.2a2.28 2.28 0 0 1-1.9-2.9l.2-.8zM357.8 222.9l.5-.4 .6-.2h2.4v.8h-3.7zM362.5 222.3h1v2h2v.9h-2v2.1h-1zM362.5 222.3h1v2h2v-2h1v5h-1v-2.1h-2v2.1h-1zM365.5 222.3h1v5h-1zM380.2 221.4v6.7M380.2 236v13.5"/>
<path d="M391.2 221.4v-4.3h20.1v47h-171.9v-42.7h171.9M239.4 249.5h38.4M330.8 256.2h21.9M330.8 249.5h80.5M330.8 242.7h80.5M347.3 256.2v7.9M352.7 258.4h58.6M352.7 249.5v14.6M358.2 242.7v6.8M374.7 258.4v5.7"/>
</g>
<g fill="#000">
<path d="M57.5 30.3l3.6-.6v1.2zM169.2 29.7l3.6 .6-3.6 .6zM40 48.5l.6 3.6h-1.2zM274.6 71.9h1.2l-.6 3.6zM275.2 78.6l.6 3.6h-1.2zM39.4 86.3h1.2l-.6 3.6zM183.6 108.4l.6 3.6h-1.2zM91.2 133.9h1.2l-.6 3.6zM183 118.2h1.2l-.6 3.5zM202.5 133.9h1.2l-.6 3.6zM91.8 143.8l.6 3.5h-1.2zM115.1 157.7l3.6-.6v1.2z"/>
<path d="M120.4 157.1l3.6 .6-3.6 .6zM120.4 157l3.6 .6-3.6 .6zM127.5 157.6l3.6-.6v1.2zM184.3 147.8l.6 3.5h-1.2zM183.7 140.2h1.2l-.6 3.6zM203.1 143.8l.6 3.5h-1.2zM51.8 165.9l3.6-.6v1.2zM174.9 165.3l3.5 .6-3.5 .6zM344.4 225l1.1-.2 .1 .6-1.1 .1zM344.4 224.2l1.2-.2-.1 .8-1.1 .2zM344.5 225.5l1.1-.1 .2 .6-1.2 .1zM344.6 223.6l1.2-.2-.2 .6-1.2 .2z"/>
<path d="M344.6 226.1l1.2-.1 .1 .2-1.2 .1zM344.6 223.4l1.4-.1-.2 .1-1.2 .2zM344.7 226.3l1.2-.1 .2 .1-1.3 .1zM344.7 223.3l1.6-.2-1.7 .3zM345 222.9l.5-.4 .6-.2h2.4v.8h-3.7zM344.8 226.4l1.3-.1 .2 .1-1.4 .2zM344.8 223.1h1.8l-1.9 .2zM344.9 226.6l3.6-.1v.8l-2.5-.1-.6-.2zM349.6 222.3h1v5h-1zM351.8 222.3h1.2l2.1 3.4 1-3.4v5h-1l-2.3-3.8v3.8h-1zM355.1 222.3h1l-1 3.4zM357.2 225l1.1-.2 .1 .6-1.1 .1z"/>
<path d="M357.2 224.2l1.2-.2-.1 .8-1.1 .2zM357.3 225.5l1.1-.1 .2 .6-1.2 .1zM357.4 223.6l1.3-.2-.3 .6-1.2 .2zM357.4 226.1l1.2-.1 .1 .2-1.2 .1zM357.4 223.4l1.4-.1-.1 .1-1.3 .2zM357.5 226.3l1.2-.1 .2 .1-1.3 .1zM357.5 223.3l1.6-.2-1.7 .3zM357.8 222.9l.5-.4 .6-.2h2.4v.8h-3.7zM357.6 226.4l1.3-.1 .2 .1-1.4 .2zM357.6 223.1h1.8l-1.9 .2zM357.7 226.6l3.6-.1v.8l-2.5-.1-.6-.2zM365.5 222.3h1v5h-1z"/>
<path d="M362.5 222.3h1v2h2v.9h-2v2.1h-1z"/>
</g>
<g fill="none" stroke="#222226" stroke-width=".38">
<path d="M20.5 15.6h390.9v248.5h-390.9zM68.6 7.1v8.5M117.8 7.1v8.5M166.4 7.1v8.5M215.9 7.3v8.4M264.5 7.1v8.4M313.5 7v8.5M362.4 7.1v8.5M10.8 77.7h9.7M411.6 77.9h9.6M10.8 139.9h9.7M411.2 140.1h9.7"/>
<path d="M10.8 202h9.7M411.4 202.5h9.7M69.3 264.1v8.5M118.2 264.1v8.5M167 264.1v8.5M215.9 264.1v8.5M264.8 264.1v8.5M313.6 264.1v8.5M362.5 264.1v8.5"/>
</g>
<!-- layer: D00_DETAILS -->
<g fill="none" stroke="#000" stroke-width=".2">
<path d="M106.2 39.2h4.7l12.5 24.7M187 42.5h-4.8l-25.5 21.6M121.3 61l1-.5 1.1 3.4zM123.5 72.2l-1.2 3.4-1-.6zM123.5 72.2l-13.6 24.8h-4.8M146.8 73.4l2.5 2.7-1 .6zM146.8 73.4l18.3 27.3h4.7M156.7 71.9l3.4 1-.5 1zM156.7 71.9l26.7 12.8h4.7M159 61.4l.8 .9-3.1 1.8zM249.9 252.7h17.4M263.2 241h9.9"/>
<path d="M267.5 242.3h1.2M267.5 242.9h1.2M267.6 244h1.1M267.6 244.6h1.1M267.6 245.7h1.2M267.6 246.3h1.2M268.1 241.7v1.2M268.2 243.4v1.2M268.2 245.1v1.2M270.3 247.4h1.1M270.3 248h1.1M270.9 246.9v1.1"/>
<path d="M273.4 246.7l.3-.1 .1 .3-.3 .1z"/>
</g>
<path d="M121.3 61l1-.5 1.1 3.4zM123.5 72.2l-1.2 3.4-1-.6zM146.8 73.4l2.5 2.7-1 .6zM156.7 71.9l3.4 1-.5 1zM159 61.4l.8 .9-3.1 1.8z" fill="#000"/>
<text font-size="5.5" fill="#00995a" x="364.4" y="257">581 01 20 011 S</text>
<text font-size="4.8" x="306.3" y="226.4">PRO/E</text>
<text font-size="4.6" x="243.7" y="226.4">ENGLISH</text>
<g font-size="4.3">
<text x="291.9" y="249.3">APPROVALS</text>
<text x="296.6" y="253.9">ON FILE</text>
</g>
<g font-size="3.5" fill="#00995a">
<text x="358.6" y="20.2">DRAWING REVISIONS</text>
<text x="343" y="29.3">REV</text>
<text x="357.5" y="29.3">DOCUMENT</text>
<text x="385.4" y="29.3">APP</text>
</g>
<text font-size="3.5" x="263.5" y="226.4">INCHES</text>
<g font-size="3.4" fill="#00995a">
<text x="334.4" y="262.4">71785</text>
<text x="349" y="262.4">B</text>
</g>
<g font-size="3.2" fill="#00995a">
<text x="42.8" y="12.3">8</text>
<text x="92.9" y="12.3">7</text>
<text x="142.6" y="12.3">6</text>
<text x="189.6" y="12.4">5</text>
<text x="239.2" y="12.4">4</text>
<text x="286.6" y="12.4">3</text>
<text x="335.3" y="12.4">2</text>
<text x="386.9" y="12.3">1</text>
<text x="14.3" y="42.6">D</text>
<text x="415.4" y="43">D</text>
<text x="14.5" y="108.3">C</text>
<text x="415.1" y="108.1">C</text>
<text x="14.4" y="173.4">B</text>
<text x="415" y="173.4">B</text>
<text x="14.2" y="238.8">A</text>
<text x="415.2" y="239.2">A</text>
<text x="42.9" y="269.4">8</text>
<text x="93" y="269.5">7</text>
<text x="142.8" y="269.5">6</text>
<text x="189.6" y="269.5">5</text>
<text x="239.3" y="269.5">4</text>
<text x="286.7" y="269.9">3</text>
<text x="335.8" y="269.4">2</text>
<text x="387.1" y="269.4">1</text>
</g>
<g font-size="3.2">
<text x="106.5" y="31.5">4.54 [115.3]</text>
<text x="345.4" y="35.6">B</text>
<text x="360.9" y="35.6">CO 3274</text>
<text x="386.5" y="35.6">KR</text>
<text x="396.9" y="35.6">718/16</text>
<text x="91.3" y="40.4">TERMINAL</text>
<text x="89.3" y="43.8">POSITION 1</text>
<text x="187" y="43.6">TERMINAL</text>
<text x="187" y="47.1">POSITION 10</text>
<text x="32.3" y="70.4">1.61 [40.9]</text>
<text x="280" y="70.3">.13 [3.3] TYP.</text>
<text x="188.1" y="85.8">TERMINAL</text>
<text x="188.1" y="89.3">POSITION 20</text>
<text x="86.5" y="101.5">POSITION 11</text>
<text x="90.3" y="98.1">TERMINAL</text>
<text x="169.8" y="101.9">SEE NOTE 5</text>
<text x="236" y="100">SECTION T-T</text>
<text x="176.8" y="116.2">.52 [13.2]</text>
<text x="240.7" y="133.8">NOTES:</text>
<text x="192.8" y="141.8">.25 [6.35] TYP.</text>
<text x="240.7" y="140.7">1. DIMENSIONS ARE IN INCHES EXCEPT DIMENSIONS INSIDE [XX] ARE IN mm.</text>
<text x="245.1" y="144.1">ALL DIMENSIONS ARE FOR REFERENCE ONLY.</text>
<text x="73.3" y="152">.25 [6.35]</text>
<text x="240.7" y="151">2. MATERIALS:</text>
<text x="246" y="154.4">HEADER INSULATOR: 30% GLASS FILLED POLYMER, COLOR BLACK.</text>
<text x="95.3" y="158.8">.35 [8.9]</text>
<text x="137.1" y="158.8">.138 [3.5] TYP.</text>
<text x="189.1" y="158.2">.157 [4.0]</text>
<text x="189.1" y="161.7">TYP.</text>
<text x="246" y="157.8">TERMINAL BLADES: 1.5mm BRASS WITH TIN OVER NICKEL PLATING.</text>
<text x="103.1" y="167">4.96 [126.0] TYP.</text>
<text x="240.7" y="164.7">3. HEADERS ARE REFLOW OR WAVE SOLDERING PROCESS ROHS COMPLIANT.</text>
<text x="240.7" y="171.6">4. SEE SHEET 2 FOR PCB DETAILS.</text>
<text x="240.7" y="178.4">5. MATES WITH MOLEX FEMALE CONNECTOR PART NUMBER 33472-2001 (COLOR BLACK).</text>
<text x="366.5" y="231.5">MODICE ME-MX</text>
<text x="279.2" y="234.3">K. ROSBOROUGH</text>
<text x="312.2" y="234.3">06/18/14</text>
<text x="361.8" y="234.9">20 POSITION ASSEMBLY</text>
<text x="350.2" y="241.6">NOTED</text>
<text x="390.1" y="248.3">A15123</text>
<text x="364.3" y="262.4">1:1</text>
<text x="375.6" y="262.4">SHEET 1 OF 2</text>
</g>
<g font-size="3.2" fill="#222226">
<text x="129.8" y="43.7">T</text>
<text x="129.4" y="95.8">T</text>
</g>
<text font-size="2.8" fill="#808080" x="180.7" y="275.9">Please read our datasheet &amp; drawing disclaimer here.</text>
<g font-size="2.5" fill="#00995a">
<text x="395.9" y="27.5">APPROVAL</text>
<text x="399.4" y="30.2">DATE</text>
</g>
<g font-size="2.5">
<text x="243.2" y="231.5">DO NOT SCALE DRAWING</text>
<text x="249.9" y="252.5">CONFIDENTIAL</text>
<text x="334.3" y="254.8">5810120011S</text>
</g>
<text font-size="2.1" fill="#00995a" x="364.5" y="22.7">(RELEASE DATE ON FILE)</text>
<g font-size="1.8">
<text x="387.3" y="226.3">LOMBARD, IL. 60148</text>
<text x="389.4" y="224.4">1700 FINLEY RD</text>
</g>
<g font-size="1.6">
<text x="392.1" y="220.8">K. ROSBOROUGH</text>
<text x="392.1" y="218.7">MODELED BY:</text>
<text x="240.3" y="222.6">UNITS</text>
<text x="278.7" y="229.8">DESIGN ENGINEER</text>
<text x="317" y="229.8">DATE</text>
<text x="331.7" y="229.8">TITLE</text>
<text x="246.5" y="237.1">ALL DIMENSIONS ARE IN INCHES</text>
<text x="247.2" y="235.4">UNLESS OTHERWISE SPECIFIED:</text>
<text x="331.7" y="237.6">MATERIAL</text>
<text x="381.1" y="237.6">CONTROL SPEC NUMBER</text>
<text x="244.5" y="240.4">FILLET/RADII</text>
<text x="245.6" y="242.2">.02 MAX.</text>
<text x="263.2" y="240.8">TOLERANCES</text>
<text x="264.8" y="244.6">.XX</text>
<text x="265.7" y="242.9">.X</text>
<text x="269.3" y="242.9">.1</text>
<text x="269.4" y="244.6">.01</text>
<text x="331.7" y="244.4">MATERIAL SPEC NUMBER</text>
<text x="359.1" y="244.4">FINISH</text>
<text x="381.1" y="244.4">PROJECT NUMBER</text>
<text x="262.2" y="248">ANGULAR</text>
<text x="263.8" y="246.3">.XXX</text>
<text x="269.4" y="246.3">.005</text>
<text x="272.1" y="248">.5</text>
<text x="331.7" y="251.1">CAD FILE NUMBER</text>
<text x="353.7" y="251.1">DRAWING NUMBER</text>
<text x="241.6" y="254.3">THIS DOCUMENT IS THE PROPERTY OF CINCH.</text>
<text x="243" y="257.8">THE INFORMATION CONTAINED IN IT MAY</text>
<text x="244" y="256">NEITHER THIS DOCUMENT NOR ANY OF</text>
<text x="331.7" y="257.9">CAGE IDENT NO.</text>
<text x="348.6" y="257.9">SIZE</text>
<text x="243.2" y="259.5">BE DUPLICATED OR DISCLOSED WITHOUT</text>
<text x="244.6" y="261.2">PRIOR WRITTEN CONSENT OF CINCH.</text>
<text x="248.6" y="262.9">©COPYRIGHT 2014 CINCH</text>
<text x="353.1" y="260">SCALE</text>
</g>
</svg>
